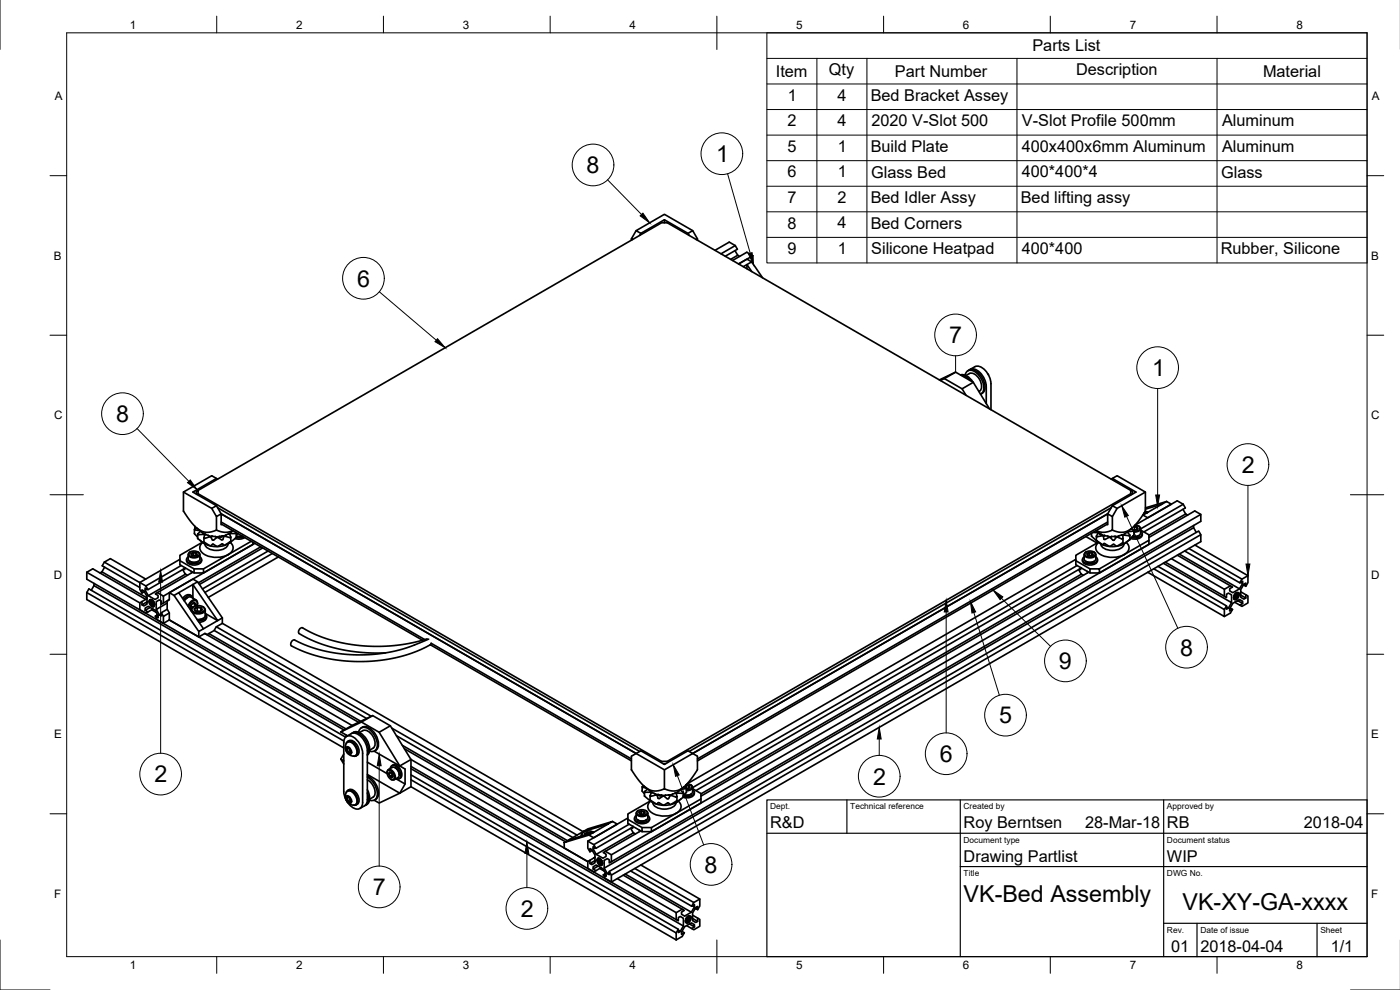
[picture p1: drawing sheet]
<svg xmlns="http://www.w3.org/2000/svg" width="420mm" height="297mm" viewBox="0 0 420 297" stroke-linecap="round" stroke-linejoin="round" font-family="sans-serif">
<!-- layer: Visible -->
<g fill="none" stroke="#000" stroke-width=".5">
<path d="M189.5 71.7v.4M190.9 69.2l-1.4 2.5 .3 .2M192.3 70l-.3 .6M199.4 66.8v-.9l7.1 4.1M199.4 65.9l-7.1 4.1-1.4-.8 8.5-4.9 8.5 4.9M206.8 70.6l-.3-.6 1.4-.8 1.4 2.5M209 71.9l.3-.2v.4M220.6 75.2l.8 1.4M220.7 73.7l-1.8-1.1-4.3 2.5M220.7 73.7l.6 1.1-3.6 2.1M220.7 73.7l-4.3 2.5M221.4 76.6l.6 .3"/>
<path d="M221.4 76.6l-2.1 1.2M225.9 76.7l-4.2 2.5 2.5-1.5 1.4 .9M225.9 76.7l-.1 2.2M225.9 76.7l-1.8-1-4.2 2.5M223.1 80l1.1-.6v1.2M225.6 81.5l-1.4-2.1 1.4-.8 3.3 4.8M281.9 114l4.9-2.3 5.3 3 4.9 8M282.2 114.2l1.2-.6 5.3 3.1 1.2 1.9M286.8 111.7l-3.4 1.9M288.3 112.5a3.4 3.4 0 0 1 3.7 2.2M288.4 112.6l1.4 .4 1.4 1.2M289.7 112.5a1.71 1.71 0 0 1 1.1-1.4 1.71 1.71 0 0 1 1.8 .5 5.5 5.5 0 0 1 2.3 6.1l-.6 .6"/>
<path d="M289.9 112.7a2.49 2.49 0 0 1 4.1 1.1 2.46 2.46 0 0 1-.2 3.7M290.4 111.3a2.85 2.85 0 0 1 4 1.4 4.5 4.5 0 0 1 .8 5l-.8 .5M291 111a3.2 3.2 0 0 1 4 1.9l.9 2.4 .1 5.8M291.2 110.8a3 3 0 0 1 4.9 .8l.7 1.1 .6 1.8v8.4M292.1 114.7l-3.4 2M296.5 112.2l.2 .3M55.1 153.4h.1M55.1 147.6v5.8M55.1 153.4l2.7 3.8 2.3 1.9 1 .5 1.2 .1 2.7-.6M58.4 158.8v1.3l.9 1.1M58.5 158.5v.2M58.5 158.5h.1"/>
<path d="M58.5 157.9v.6M59.1 158.5l-.7 .4 1.7 .4M59.1 158.5l1.7 1.4M59.2 148.4l.2-.3 139.1 80.3M59.4 147.1l139.1-80.3h1.8l139.6 80.6v.9M59.4 148.1v-1l-.5 .3v.9M60.1 159.3l-.8 1 2 .1-.1 1M60.8 159.9h.1M60.9 159.9l.8 .4M63.5 152.5l1.5 2.5 1.4-.8v3.2l.2-.1M65 151.7l1.4 2.5 133 76.8 8.5-4.9-1.4-.8-7.1 4-7.1-4-2.8 1.6v4.1M65 143.6l-7.1 4 7.1 4.1-1.5 .8-8.4-4.9 8.4-4.9 1.8 1.1"/>
<path d="M65 155v4.1M65 159.1l2.6 .6 2.2-.5M65.3 152.3l126.7 73.2M66.4 156.6l61.1 35.3M66.4 157.2l60.4 34.9M69.9 159.2l-1.2 1M70.7 159.7l.2 .2-.1 .2h-1.8l.2 1.2-1.9-.4-.4 1h-.5M70.9 160v1.2l-2 1.7 .3-.4M328 159.7l1.5 .2-.4 .9M328.9 159.2l.8 .7M329.7 159.9l1.3 .7 1.5 .4M329.7 159.9l.1 .1"/>
<path d="M329.8 159.9h.1M332.2 157.3l.2 .1v-3.2l1.4 .8v4.1l-2.6 .6-2.2-.5M332.4 156.6l-123.1 71.1M332.4 157.2l-123.1 71.1M333.5 152.3l-126.7 73.2M333.8 155l1.5-2.5-1.5-.8-1.4 2.5-124.5 71.9 1.4 .8v4.1l-2.2 3.1-1.8 2-1.8 1-1.8 .2-2.3-.6M333.8 151.7l7.1-4.1-7.1-4 1.5-.9 8.4 4.9-8.4 4.9M333.8 143.6l-.3 .2M333.9 159.1h-.1M339.4 147.1v1l.2 .3M339.4 148.1l-139.1 80.3 .1 .4M339.4 158.7l.9 .6-1.9 .3 .6 1.1-1.9-.1-.2 1.1-1.7-.6-1 1-1.2-.9-1.6 .7-.4-1.1-1.6 .2-.3-.2"/>
<path d="M339.7 158.5l-2.1 1.6-1.1 .5M340.4 158.9l-.1 1.6-1.2 1.2M340.4 158.9l.3 .1M340.4 157.8v1.1M340.5 158.9h-.1M341.2 158.1l-.1 .7 .3-.2M341.2 158.1l.2 .5M341.2 158.1l-.7-.1 .7 .1 .2 .5M341.4 158.6l-1 .4M341.7 157.8a.9 .9 0 0 1 .6 1.1 .9 .9 0 0 1-1.1 .7h-.9M342.3 158.6v1.4a1.86 1.86 0 0 1-2.4 .9M342.3 159l2.5 1.5v1.6"/>
<path d="M342.3 159.3a1.1 1.1 0 0 1 .4 1.3 1.1 1.1 0 0 1-1.2 .7h-2M343.3 154.1l1.2-.4-1.6 .9M343.4 153.8l.3 .1M343.7 153.9v.1M343.7 154h-.4M343.7 153.4l.7 .3M343.7 147.6v5.8l-2.7 3.8-1.6 1.5-1.7 .9-1.8 .1-2-.6M344.2 153.6l.2 .1M348.7 151.3l-4.3 2.4M350.1 150.5l-1.4 .8-5 1.5M350.1 150.5l1.4 .8-7 4.1-1.5-.9M350.1 150.5l-6.4 1.9"/>
<path d="M355 152.8l.8 1.4M355.1 151.3l-1.8-1-12.7 7.3h.5a.87 .87 0 0 1 1 .8 .87 .87 0 0 1-1 .9l-.8 .1M355.1 151.3l.6 1.1-12.4 7.2M355.1 151.3l-12.8 7.4M355.8 154.2l.6 .3M355.8 154.2l-11 6.4M358.2 157.7v.6M359 159.7l-.8-1.4-176.9 102.2v-2.3l1-.6 .5 .3v1l177.6-102.5v-2.1l-176.9 102.2-1.8-1.1M360.4 154.3l-1.8-1-13.8 7.9M26 171.7l1.8-1 15.9 9.1M26 171.7l16 9.2M26 171.7v2.1l77.8 44.9"/>
<path d="M26 177.8v2.1l77.2 44.5M26 177.8l.7-1.1 77 44.5M26 177.8l77.2 44.5M28.2 175.7l-.8 1.4M28.2 175v.7M28.2 175.7l75.1 43.3M30.6 171.6l13.5 7.8M30.6 171.6l-.6 .3M31.3 168.7l1.8-1.1 10.6 6.1M31.3 168.7l12.5 7.1M31.3 168.7l-.6 1.1 11.3 6.5M31.4 170.2l-.8 1.4"/>
<path d="M42.6 178v-1l.6 .3 .9 1.6v2.4l-.9 .5-.6-.3 1.5-.9M43.6 177.1l.9 1.6M43.8 175.8l.6 1.1M44.1 179.6l-1.5 .9v1M45 180h.5l.6 .5 .3 .8-.4 .5-.8-.7-.1-1.1 .1-.1-.2 .6 .3 .7 .5 .5h.4M45 180h.6l.7 .9a.88 .88 0 0 1-.4 1.2l-.8-.6-.3-1M45 180l-.2 .5M47.2 177.8l-.6 .4 .8 .5v.6l-.9 .6-2-1.2M47.2 177.8l1.8 1.1M49 178.9v2M50.8 179.9l-2.4 1.4v-1l-.6-.3-.9 .5v2.4M50.8 177.8l1.4 .9"/>
<path d="M52.2 178.7l1.4-.9 7.5 10.9-1.4 .8zM53.6 177.8l4.3-2.4v4.1M54 167.8l-12 7v2.1l.6 1.1 .7-.5M54.4 169.7l-10.6 6.1M54.8 170.9l.8 1.3 .7 .4M55.4 170.5l-11 6.4-.8-.5v.7l.5-.3M55.5 170.3l-.1 .6-.3-.2M55.7 172.3l-11.2 6.4M56 167.9a2.02 2.02 0 0 0 2.8 1.6l.6-.1a1.36 1.36 0 0 0 1.1-1.5M56.3 179.3l-1 .9M56.5 166.4v1.3a2.02 2.02 0 0 0 3.5 0v-1.3M56.5 167a1.08 1.08 0 0 0-.4 1.3 1.08 1.08 0 0 0 1.1 .7 2.44 2.44 0 0 0 3.3-1.2l-.5-.8"/>
<path d="M56.8 165.8a2.05 2.05 0 0 1 3 .3 1.76 1.76 0 0 1-3 .5zM57 168.4l1.5 .4 1-.4M57.1 165.6l-.1 .1a.76 .76 0 0 0-.5 .7 .76 .76 0 0 0 .5 .7l1.5 .3a1.06 1.06 0 0 0 1.1-.3 1.06 1.06 0 0 0 .2-1.2l-.4-.3M57.4 166.1l.2 .5M57.4 178.8a1.71 1.71 0 0 0-2.6 .7M57.4 171.4l.1 .5M57.8 171.7l-10.6 6.1M57.9 179.5a1.35 1.35 0 0 0-1.3-.9 1.35 1.35 0 0 0-1.2 .9l-.3 .4M57.9 175.4l1.4-.8 7.4 10.8-1.4 .8zM58 166.7h.4M58 165.7l-.6 .4M58 165.7l.9 .2 .2 .5-.3 .2"/>
<path d="M58 165.7v1M58 165.7l.9 .2M58.2 170.7v1.2h2.9v-1.2M58.9 165.9v.7M58.9 165.9l.1 .1a.81 .81 0 0 1-.5 .8 .81 .81 0 0 1-.9-.2M59.3 174.6l-1.4-.9-7.1 4.1v2.2l-.6 .3v2.5l.6 1.1M59.3 161.5h.1M59.3 160.3v1.2M59.3 161.6l2 1.5-.1-.4 2 1.1 .6-.5 1.4 .6 1.6-.7 .5 .4 1.9-1.1M59.9 162a7.4 7.4 0 0 0 9.4 .6M60.8 162.7l-6.8 3.9v2.9l4.2 2.4M60.8 162.7a2.17 2.17 0 0 0-.7 2.3 2.17 2.17 0 0 0 1.7 1.6 7.9 7.9 0 0 0 6.7-.2"/>
<path d="M61.2 161.4v1.3M61.2 161.4l.4 .1 1.5-.5 .8 1.1 1.4-.9 1.1 .7M61.5 163.2a3.5 3.5 0 0 0 4.2 1.9l.8-.1a2.47 2.47 0 0 0 2-1.8M61.8 160.4l-.2-.1 1 .4M62.6 160.7h.1M62.6 160.7l1 .3M63.6 160.9l2.2 .1M63.6 160.9v.1M63.7 160.9h-.1M65.8 161h.1M66.6 160.8a.48 .48 0 0 1-.3 .4 .48 .48 0 0 1-.5-.1v-.1M66.8 160.8h-.1"/>
<path d="M66.9 160.8l-.1 .1M66.9 160.8h.1M66.9 160.8l-1.1 .2M68.5 166.4l-7.4 4.3h-2.9l-4.2-2.5M68.6 160.2l.2-.1-2 .8M68.6 160.2h-.1M69.1 162.7a2.07 2.07 0 0 1 .8 2.1 2.07 2.07 0 0 1-1.4 1.6M69.3 161.2v1.3M71.4 160.1l-.5 .5M72.6 160.8l-1.7 .1M73.1 161.1l-.8 .3-1.5-.1M73.4 161.3l-1.3 .5-1.6-.2"/>
<path d="M75.4 162.4l-6.9 4M75.9 162.7v.6l-14.8 8.6M76.5 163l-27.5 15.9M78.3 164.1l-18.8 10.8M78.8 164.4l-18.9 11M80.5 165.3l-19.7 11.4M81.7 166.1l-20.2 11.7M83.5 167.1l-21 12.1M322.9 167.8l-116.7 67.4h.4a.85 .85 0 0 1 1.1 .8 .85 .85 0 0 1-.9 .9l-.8 .1M322.9 168.2v1.3l4.2 2.4M323.3 169.7l-115.4 66.6M323.7 170.9l.8 1.3 .6 .4"/>
<path d="M324.3 170.5l-115.5 66.7M324.4 170.3h-.1M324.4 170.3l-.1 .6-.3-.2M324.6 172.3l-114.2 65.9M324.9 167.9a2.02 2.02 0 0 0 2.8 1.6l.6-.1a1.36 1.36 0 0 0 1.1-1.5M325.4 166.4v1.3a2.02 2.02 0 0 0 3.5 0v-1.3M325.4 167a1.08 1.08 0 0 0-.4 1.3 1.08 1.08 0 0 0 1.1 .7 2.44 2.44 0 0 0 3.3-1.2l-.5-.8M325.7 165.8a2.05 2.05 0 0 1 3 .3 1.76 1.76 0 0 1-3 .5zM325.9 168.4l1.5 .4 1-.4M325.9 161l3.3 1.9M326 165.6l-.1 .1a.76 .76 0 0 0-.5 .7 .76 .76 0 0 0 .5 .7l1.5 .3a1.06 1.06 0 0 0 1.1-.3 1.06 1.06 0 0 0 .2-1.2l-.5-.3M326.3 171.4l.1 .5"/>
<path d="M326.7 171.7l-116.3 67.2M326.8 166.7h.5M326.9 165.7v1M326.9 165.7l-.6 .4 .2 .5M326.9 165.7l.8 .2M327.6 160.8h.1M327.6 160v.8M327.6 160.8l1.5 1.4M327.7 165.9l.3 .5M327.7 165.9v.7M328 166.4l-.7 .3-.8-.1M328 166.4l-.3 .2"/>
<path d="M328 166.4l-.3-.5-.8-.2-.6 .4 .2 .5M329 160.9v1.3M329.1 162.2l1.9 1.3 .4-.4M329.6 162.7l-6.7 3.9v1.6l4.2 2.5M329.7 162.7a2.17 2.17 0 0 0-.8 2.3 2.17 2.17 0 0 0 1.8 1.6 7.9 7.9 0 0 0 6.7-.2M330 160.1l.2 .3h.5M330.3 163.2a3.5 3.5 0 0 0 4.3 1.9l.8-.1a2.47 2.47 0 0 0 1.9-1.8M331.5 160.7h.2M332.5 161h.1M332.5 161l1.1 .1M333.6 161h.1M334.7 160.9h-.1"/>
<path d="M336.7 160.5l-1.5 .5h-1.6M337 161.6v1.3M337.4 166.4l-7.5 4.3h-2.8v1.2h2.8v-1.2M337.4 166.4l7.4-4.3v1.2l-14.9 8.6M338 162.7a2.07 2.07 0 0 1 .8 2.1 2.07 2.07 0 0 1-1.4 1.6M339 161.9l-1.9 1.4-.1-.4h-.2l-1.6 .9-1.1-.5-1.1 .6-1.6-.8M339 161.9a7.4 7.4 0 0 1-9.6 .6l-.3-.3M339 161.9h.1M339.1 161.9h-.1M339.1 161.9h.1M339.1 160.6v1.3M341.7 160.7l-.7 .3-1.1-.1"/>
<path d="M341.8 160.7h-.1M342.8 160.1a2.14 2.14 0 0 1-3.1 1.6l-.4-.2M344.5 171.7l23 13.3v-2.1M346.3 170.7l21.2 12.2 .6-1.1M347.5 169.9l20.6 11.9v1l.6-.4M349.1 169l20.5 11.8v-2.3l-.9-.6-.6 .4v1l-.6-.4M349.7 168.7l17.8 10.2v-2.1M351.5 167.6l16 9.2 1.8-1M353.3 166.6l16.6 9.5-.9 .5v.7l1 .5 2-1.1M353.9 166.2l18.1 10.5 .9-1.6M355.5 165.3l16.6 9.6 .6-1.1M356.8 164.6l15.9 9.2 1.8-1.1"/>
<path d="M358.6 163.5l15.9 9.2v2.1l-.6 1.1M360.4 160.4l-.7-1.1-176.9 102.2v.9l-.5-.3 .5-.3M370.5 178.5l-.3 .8M370.7 178.2l-.3 .5M370.7 178.2l-.4 .7M371 177.9l-.2 .8-.6 .6 .8-1.4M371.1 177.9l-.2 .8-.7 .6M371.3 177.9l-.2 1-.9 .6 .9-.6 .2-1M371.3 178l-.3 .8-.5 .6M371.4 177.9l.2 .4-.2 .6-.5 .6-.6 .2h.2l.8-.6 .3-1-.5-.2-.6 .7M371.6 178.2l-.3 .8-.6 .6M371.8 178l-.2 1.1-.9 .8"/>
<path d="M371.8 178l-.6-.2-.7 .8M371.8 178v.9l-.6 .8-.7 .2-.3-.6M372.4 174.7l.5 .4v-.7l-.8 .5M372.4 177.6l2.1 1.2v2.1l-1.8 1-.6-.3M373.2 175.5l.7 .4v-1l-.6 .4-.9 1.6v2.3l.9 .6 .6-.4M373.9 178.4v1l-1.5-.9M42.6 180.5l-.6 .4v2l1.8 1.1 2.1-1.3M43.6 183.1v-.6l.9-.6 2 1.2 .9 1.6v.7l-.8-.5 .7-.4M44.8 180.4l.5 1.2 .9 .4M45 180.3l.3 .8 .5 .6M45.1 182.2l-1.5 .9 .8 .5M45.3 180.1l.3 .8 .5 .6"/>
<path d="M45.5 183l1.4 .7M45.6 180l.2 .8 .6 .6M45.9 180.3l.4 .7M46 180.4l.3 .5M46.3 181.6l-.7-.6-.3-1 .2 1 .8 .6M46.6 184.9l.6 1.1 1.8 1 1.8-1M48.4 183.8v1l-.6-.3 .6-.4M50.2 181l-3.3 1.9 .9 1.6M50.2 182.8l-1.8 1 .6 1.1M50.5 180.1h.1M50.8 186l8.9 5.1 1.8-1.1 .6 .4 2.2-1.2 .6-1.1 1.8-1.1M50.8 183.9l-1.8 1v2.1"/>
<path d="M50.8 183.9v2.1M50.8 186l54.8 31.7M57.1 182.4l.3 .4M57.1 182.4l.3 .5M57.3 181.9l.5 .3M57.4 183v.2M57.4 181.4l-.2 .6M57.8 182.3a2.52 2.52 0 0 1 3.6 .3 1.71 1.71 0 0 1-2.4 1.3 1.1 1.1 0 0 1-1.1-.4 1.1 1.1 0 0 1-.1-1.2zM57.9 181l.4-.1 .4 .6M57.9 181l.8 .5M58.1 182a1.03 1.03 0 0 0-.7 1.2 1.03 1.03 0 0 0 1 .8l1.6 .2a1.15 1.15 0 0 0 1.4-.7 1.15 1.15 0 0 0-.4-1.4l-.2-.1M58.4 182.6l.3 .7"/>
<path d="M58.7 181.5l-.2 .4M58.7 181.5v.3M58.7 181.5a.7 .7 0 0 0-.7-.6 .7 .7 0 0 0-.7 .7l-.2 .8M58.8 180l-1.7-.9-1.1 .4-.7 .8M59.1 183.4l.6 .1M59.2 182.2l-.8 .4M59.2 182.2l1.1 .1 .3 .7-.4 .3M59.2 182.2v1.2M59.2 182.2l1.1 .1M59.2 181.7a1.02 1.02 0 0 0-.4-1.5 1.02 1.02 0 0 0-1.4 .6l-.8 1.4M59.3 181.2a1.05 1.05 0 0 0-.7-1.3 1.05 1.05 0 0 0-1.3 .6l-.9 1.4M59.4 186.3a2.04 2.04 0 0 0 2.6-1.6l-.4-.6 3.7 2.1-4.2 2.5"/>
<path d="M59.7 189.5v1.6M60.3 182.3v1M60.3 182.3a.7 .7 0 0 1 .1 1 .7 .7 0 0 1-.9 .2l-.8-.2M61 185.5l-1.8 .4M61.5 190.1l46.1 26.6M61.6 183v1.7a2.03 2.03 0 0 1-2.4 1.2M61.6 190.1v.1M62 184.8a1.81 1.81 0 0 1-2.3 1.9M62.7 190.1l45.6 26.3M64.3 189.2l45.7 26.4M64.9 188.1l46.5 26.8M66.7 187l108.3 62.5"/>
<path d="M66.7 185.4v1.6M128.2 191.7l-4.3 1.1-4.9 .8-4.8 .3-5.1-.1-4.7-.6-4.7-1-4.1-1.4-3.9-1.9a1.14 1.14 0 0 0-1.2-.5 1.14 1.14 0 0 0-.9 .9 1.34 1.34 0 0 0 1.1 1.4l5.1 2.3 6.3 1.8 6.5 1 7.1 .1M128.6 191.8l-5.5 2.2-4 1.2-5 .9-5.1 .4-5.5-.2-5.1-.7-4.9-1.4-4.2-1.7a1.11 1.11 0 0 0-1.2-.4 1.11 1.11 0 0 0-.8 .9 1.12 1.12 0 0 0 1 1.2l4.7 2 5 1.3 5.4 .8 5.7 .2 5.5-.4 5.3-1 5.1-1.6 4.1-2.1M129.1 193.4l60.4 34.9M129.4 193l60.1 34.7M129.4 193l-.3 .4M369.2 182.4l.7 .4-.6 1.1-1.8 1.1M369.6 180.8l-.9 1.6-.6-.3M370.6 180.7l1.5 .9 .8-.5M371.4 180.2l1.5 .9v-.7l-.9-.5-2 1.1-1 1.7v.6l.9-.5M102.3 219.6l6.2-3 5.3 3.1 6.2 10.1 3.3-1.9M102.3 219.6l2 1.2"/>
<path d="M105.6 217.7l6.2-3 5.3 3.1 6.2 10.1M105.6 217.7l-3.3 1.9M105.8 219.9a2.37 2.37 0 0 1 3.2 .7 5.2 5.2 0 0 1 1.6 5.6l-.4 .4M107.6 219.7a1.7 1.7 0 0 1 1.2-1.5 1.7 1.7 0 0 1 1.8 .5 5.8 5.8 0 0 1 2.5 5.8 1.53 1.53 0 0 1-2.2 .9M107.9 219.8a2.49 2.49 0 0 1 4 1.2 2.49 2.49 0 0 1-1 4.1M108.4 218.4a2.85 2.85 0 0 1 3.9 1.4 4.5 4.5 0 0 1 .8 5l-.7 .5M111.8 214.7l-3.3 1.9M117.1 217.8l-3.3 1.9M117.6 218.5l55.6 32.1M102.3 227.8l.9 .5M102.3 227.8l.9 1.4M103.2 226.2l-.9 1.6"/>
<path d="M103.9 220.5v.5M103.9 237.8a1.25 1.25 0 0 1 1.1-.8 1.25 1.25 0 0 1 1.2 .7 2.9 2.9 0 0 1 .7 3.8l-.8 .1M103.9 223.1a1.25 1.25 0 0 1 1.1-.8 1.25 1.25 0 0 1 1.2 .7 2.9 2.9 0 0 1 .7 3.7l-.8 .2M104 220.9a3 3 0 0 1 4.9 .8l1 1.7 .3 1.8-.1 15.7a2.9 2.9 0 0 1-2.1 1.7M104 224.1a1.44 1.44 0 0 1 1.3 2.2 1.44 1.44 0 0 1-1.3-2.2zM104 238.8a1.44 1.44 0 0 1 1.3 2.2 1.44 1.44 0 0 1-1.3-2.2zM104 224.8l.7-.3-.4-.1-.3 .4 .3 .8M104 239.5l.7-.3-.4-.1-.3 .4 .3 .8M104 224.8l.1-.2a.81 .81 0 0 1 .9 .1 .81 .81 0 0 1 .3 .8M104 224.8l.3 .8M104 239.5l.1-.2a.81 .81 0 0 1 .9 .1 .81 .81 0 0 1 .3 .9M104 239.5l.3 .8"/>
<path d="M104.2 222.7a2.4 2.4 0 0 1 2.8 2.2 1.28 1.28 0 0 1-.2 1.7 1.28 1.28 0 0 1-1.7 0 2.59 2.59 0 0 1-.9-3.9zM104.2 237.4a2.4 2.4 0 0 1 2.8 2.2 1.28 1.28 0 0 1-.2 1.7 1.28 1.28 0 0 1-1.7 0 2.59 2.59 0 0 1-.9-3.9zM104.3 237.4a2.19 2.19 0 0 1 2.8 1.8l.1 .6a1.42 1.42 0 0 1-.5 1.7M104.3 225.6l.6 .4M104.4 237.2a1.7 1.7 0 0 1 2.5 .6l.6 1.2a1.7 1.7 0 0 1-.6 2.5M104.4 222.5a1.7 1.7 0 0 1 2.5 .6l.6 1.2a1.7 1.7 0 0 1-.6 2.5M104.4 222.6l-.1 .1M104.4 222.6a2.75 2.75 0 0 1 2.9 3l-.2 .8-.4 .4M104.8 224.6l.4 .8M104.8 239.3l.4 .8M105 225.2l-.7 .4M105 239.9l-.7 .4"/>
<path d="M105.3 225.5l-.4 .5M105.6 220a2.54 2.54 0 0 1 3.2 1 5.1 5.1 0 0 1 1.4 5.4M110.2 228.7l6 3.4M110.2 232.4l9.8 5.6M110.2 232.8a5.6 5.6 0 0 1 3.2 6.4l-1 .8M110.2 233.2a5.8 5.8 0 0 1 2.9 5.9 1.53 1.53 0 0 1-2.2 1M110.2 237a3.6 3.6 0 0 1-.1 4.4l-.3 .2M110.2 237.9l.4 1.5a2.15 2.15 0 0 1-1 2.2M110.2 234a4.1 4.1 0 0 1 2 5l-1.3 .8M112.3 225.4l9.3 5.3v4.5M116.2 231.9v-.2a.76 .76 0 0 1 .3-.8 .76 .76 0 0 1 .9 .1l1 1.2a1.06 1.06 0 0 1 .3 1.1 1.06 1.06 0 0 1-.9 .7l-.5-.2M116.4 231.2a1.76 1.76 0 0 1 1.9 2.3 .95 .95 0 0 1-.9 .4 .95 .95 0 0 1-.8-.7l-.4-1.3z"/>
<path d="M116.5 230.9l1.2-.6a2.02 2.02 0 0 1 1.8 3l-1.2 .7M116.7 232.2v-.3a.81 .81 0 0 1 .9 .1 .81 .81 0 0 1 .3 .9M116.7 232.2l.3 .8M117.1 230.6a1.08 1.08 0 0 1 .9-1 1.08 1.08 0 0 1 1.2 .6 2.44 2.44 0 0 1 .5 3.5l-.8-.1 2.7 1.6-1.6 2.8M117.3 231.8l-.6 .4M117.3 231.8l-.3-.1-.3 .5 .3 .8 .6 .3 .3-.4M117.6 229.7a2.02 2.02 0 0 1 2.8 1.7l.2 .5a1.36 1.36 0 0 1-.8 1.7M117.6 232.1l.2 .4M117.8 232.5l-.8 .5M117.9 232.9l-.3 .4-.6-.3M118.6 230.3l.8 .7 .4 1.5M119 220.7l52.9 30.6"/>
<path d="M120 238l-6.2 2.9-1.5-.8M120.7 223.6l49.6 28.6M121.4 224.7l48.3 27.9M123.3 232.5l80.3 46.3v1l.6-.3-.6-.4M123.3 227.9l53.1 30.6M123.3 230l79.6 45.9M123.3 230.6l81.8 47.2M123.3 234l79.6 45.9M123.3 236l79.6 46M123.3 227.9v8.1M123.3 236l-3.3 2M189.5 231h.1"/>
<path d="M189.5 231l2.7 3.8 2.2 1.9 1.1 .5 1.2 .1 2.7-.6M192.7 237.3h.1M192.7 236.1v1.2M192.7 237.3l.7 .9M193.1 235.7v.2M193.2 235.8l-.4 .4 1.2 .3M193.4 238.8h.1M193.4 237.6v1.2M193.4 238.8l2 1.7-.3-.4h.2M193.6 236.1l2.1 1.7M194.4 236.8l-1 .8 2 .3M195.1 238.8v1.3"/>
<path d="M195.1 238.7l.4 .2 1.6-.4 .6 1.1 1.5-.7 1.2 .8 .8-1 1.6 .4 .4-.1M195.4 237.9l-.3 .8M195.7 237.7l1.9 .8M195.7 237.7l.1 .1M195.7 237.8h.1M197.5 238.4v.1M198.6 238.6l-1.1-.2h.2a.48 .48 0 0 0 .4 .4 .48 .48 0 0 0 .4-.1h.1M198.6 238.6h.1M198.6 238.6v.1M198.6 238.6l1.1 .1M199 229.1h.8M199.4 231v5.7"/>
<path d="M199.7 238.7h.1M200.3 228.4h-1.8l-.1 .4M200.7 238.5h-.1M200.8 238.5l-.1 .1M200.8 238.5h.1M200.8 238.5l-1.1 .1M202.7 238l.1-.1-2.1 .7M202.7 238h-.2M203.2 239v1.3M204.2 236.9l.9 1-2.1 .1 .2 1M204.5 239.6a7.4 7.4 0 0 1-9.4 .6M205 239.2l-2 1.5 .1-.4-1.9 1.1-.7-.5-1.3 .7-1.5-.8-.6 .5-1.8-1.2"/>
<path d="M205 239.2h.1M205.1 237.9v1.3M205.2 236.1l-2.5 1.9M205.3 236.1l.6 .2M205.9 236.1l-.1 .2M205.9 235.5v.8M205.9 236.1h.1M205.9 235.6l.8 .1 .3 .5-.3 .3M205.9 235.6h.1M205.9 235.6l.8 .1M205.9 236.3l-.1 .3-1.5 .3M206 236.5v1.2l-.9 1.1"/>
<path d="M206.7 235.7v.7M206.7 235.7l.3 .5-1 .4h.3M207.2 235.4a.88 .88 0 0 1 .6 1.1 .88 .88 0 0 1-1 .7h-.8M207.9 236.2v1.4a1.97 1.97 0 0 1-2.6 .9l1.2 .1 .9-.3M207.9 236.7l2.5 1.4v1.6l-7.5 4.3M207.9 236.9a1 1 0 0 1 .4 1.1 1 1 0 0 1-.8 .8l-1.5 .2-.9-.1M208.4 237.7a2.07 2.07 0 0 1-3 1.6l-.4-.1M210.4 239.7v1.2l-14.9 8.6M103.9 240.1l-.5-1.3-.2-1.3v-14.7a1.85 1.85 0 0 1 1.2-2 1.85 1.85 0 0 1 2.2 .7l1.4 1.7 .8 2.1v15.4a1.77 1.77 0 0 1-.9 2 1.77 1.77 0 0 1-2.1-.5l-1.7-1.8M104.3 240.3l.6 .4M105.3 240.3l-.4 .4M169.3 252.8l1.4-.8 7.5-2.3-1.4 .9z"/>
<path d="M169.3 252.8v1.6M174.5 250.6v.3M175 249.5l1.4-.8 7.4-2.2-1.4 .8zM175.1 249.7a.94 .94 0 0 0-.6 1.1M175.2 249.6l-.2-.1-4.3 2.5M175.2 249.6l-.1 .1M176.3 249.8v.5M176.3 249.8l-.7 .3-.1 .5M176.3 249.8l1.1 .1M176.4 252.4v2.1l.6 1.1 .8-.4M176.4 252.4l1.8 1M177 258.1l-.6 .4v2.1l1.8 1 2.2-1.2"/>
<path d="M177 255.6v-1l.6 .3 1 1.7v2.3l-1 .5-.6-.3 1.6-.9M177.4 249.9v.1M177.4 250l-1.1-.2-.8 .4 .1 .3M177.9 249.6l.2 .1a2.58 2.58 0 0 0-3.4 .4l.1 .7M178 254.7l.9 1.6M178.2 257.4l.4-.2-1.6 .9v1M178.2 257.4v.1M178.2 253.4l.6 1.1M179.2 258l.5 1.3 .9 .3M179.4 257.6l.7 .1 .6 .8a.89 .89 0 0 1-.4 1.2l-.8-.6-.3-1M179.4 257.6l-.2 .5M179.5 257.9l.2 .8 .6 .6"/>
<path d="M179.5 259.9l-1.5 .8 .8 .5M179.6 257.5l-.2 .6 .3 .7 .4 .5 .5 .1 .2-.6-.3-.7-.5-.5h-.6M179.6 257.5l-.1 .6 .2 .7 .5 .5h.4M179.8 257.7l.2 .8 .6 .7M179.8 257.6l.2 1 .7 .6M180 257.6l.2 .9 .6 .5M180 257.7l.8 1.3-.5-.6zM180.4 257.9l.3 .7M180.4 258l.3 .5M181.7 255.4l-.7 .4 .9 .5v.7l-1 .5-2-1.2M182.4 247.3l-4.2 2.4M183.5 256.5v2.1"/>
<path d="M183.8 246.5l1.4 .8-7 4.1-1.4-.8M188.4 245.4l-12 7M188.8 247.3l-10.6 6.1M189.3 248.5l.7 1.3 .7 .4M189.9 248.2l-11.1 6.3-.8-.5v.7l.6-.3M189.9 248v.5l-.3-.2M190.1 249.9l-11.2 6.4M190.4 245.5a2.02 2.02 0 0 0 2.9 1.6l.5-.1a1.36 1.36 0 0 0 1.1-1.5M190.9 244v1.3a2.02 2.02 0 0 0 3.5 0v-1.3M190.9 244.7a1.08 1.08 0 0 0-.4 1.2 1.08 1.08 0 0 0 1.1 .7 2.44 2.44 0 0 0 3.3-1.2l-.5-.7M191.3 243.4a2.05 2.05 0 0 1 2.9 .3 1.76 1.76 0 0 1-2.9 .6zM191.4 246.1l1.5 .3 1-.3"/>
<path d="M191.6 243.2l-.2 .1a.76 .76 0 0 0-.5 .7 .76 .76 0 0 0 .5 .7l1.5 .3a1.06 1.06 0 0 0 1.2-.3 1.06 1.06 0 0 0 .1-1.2l-.4-.3M191.8 243.7l.3 .5M191.8 249l.1 .5M192.3 249.3l-10.6 6.1M192.3 259.5l17.7 10.3v2l-.6 1.1M192.4 244.3h.4M192.5 243.4l-.7 .3M192.5 243.4l.8 .1 .2 .5-.3 .2 .1-.7M192.5 243.4v.9M192.5 243.4l.8 .1M192.7 248.3v1.2h2.8v-1.2M193.3 243.5l.2 .1a.81 .81 0 0 1-.5 .8 .81 .81 0 0 1-.9-.2"/>
<path d="M195.2 240.3l-6.8 3.9v2.9l4.3 2.4M195.3 240.4a2.17 2.17 0 0 0-.8 2.2 2.17 2.17 0 0 0 1.7 1.6 7.9 7.9 0 0 0 6.7-.2M195.9 240.8a3.5 3.5 0 0 0 4.3 1.9l.7-.1a2.47 2.47 0 0 0 2-1.8M202.9 244l-7.4 4.3h-2.8l-4.3-2.4M203.6 240.4a2.07 2.07 0 0 1 .8 2 2.07 2.07 0 0 1-1.5 1.6M178 260.7v-.6l.9-.6 2 1.2 1 1.6v.7l-.9-.5 .8-.4M180 260.6l1.3 .8M181.3 260.5l1 1.6M182.8 261.5l.7 1.1 176.9-102.2v2.1l-176.9 102.1-1.8-1-.7-1.1M183.5 262.6v2M185.2 263.6l17.7 10.2M187.1 262.6l18.3 10.6-.9 .5v.6l1 .6 2-1.2"/>
<path d="M187.6 262.2l19.9 11.5M189.2 261.3l18.4 10.6M190.5 260.6l17.7 10.2M202.9 275.9l.7 .4v-1l.6-.3 .9 .5v2.3M202.9 273.8v2.1M202.9 279.9v2.1M203.6 278.8l-.7 1.1M204.7 279.4l.7 .5-.7 1.1-1.8 1M204.7 272.8l-1.8 1M205.1 277.8l-.9 1.7M205.9 275.6l-.2 .7M206.1 277.7l1.5 .9 .8-.5"/>
<path d="M206.1 275.3l-.3 .5M206.2 275.2l-.4 .7M206.5 274.9l-.2 .8-.6 .6 .8-1.3M206.5 274.9l-.2 .8-.6 .6M206.7 274.9l-.1 1-.9 .6 .9-.6zM206.8 275.1l-.3 .7-.6 .7M206.9 277.2l1.5 .9v-.7l-.9-.5-2 1.2-1 1.6v.7l.9-.5M206.9 274.9l.2 .4-.2 .6-.5 .7-.6 .1h.2l.9-.6 .2-1-.5-.2-.7 .7M207.1 275.2l-.3 .8-.6 .6M207.3 275v1l-.6 .7-.7 .2-.3-.6M207.3 275l-.2 1.2-.9 .8M207.3 275l-.6-.2-.8 .8"/>
<path d="M207.8 271.7l.6 .4v-.7l-.8 .5M207.9 274.6l2.1 1.2v2.1l-1.8 1.1-.6-.4M208.2 270.8l-.6 1.1M208.4 272.1l-.9 1.6M208.7 272.5l.7 .4v-.9l-.6 .3-.9 1.6v2.3l.9 .6 .6-.3M209.4 275.5v1l-1.5-.9M210 269.8l-1.8 1"/>
</g>
<!-- layer: Border -->
<g fill="none" stroke="#000" stroke-width=".3">
<path d="M0 -.1v15M20 9.9h390.3v277.1h-390.3zM65 4.8v5.1M115.1 4.8v5.1M165.1 4.8v5.1M215.1 4.8v10.1M265.2 4.8v5.1M315.2 4.8v5.1M365.2 4.8v5.1M15 52.7h5M410.3 52.7h5M15 100.6h5"/>
<path d="M410.3 100.6h5M15 148.4h10M405.3 148.4h10M15 196.3h5M410.3 196.3h5M15 244.2h5M410.3 244.2h5M0 282v15h15M65 287v5M115.1 287v5M165.1 287v5M215.1 282v10"/>
<path d="M265.2 287v5M315.2 287v5M365.2 287v5M405.3 297h14.9"/>
</g>
<!-- layer: TitleBlock -->
<path d="M230.2 240h180.1v47h-180.1zM230.2 250h180.1M254.2 240v10M288.2 240v47M349.2 240v47M288.2 260h122.1M349.2 277h61.1M359.2 277v10M395.3 277v10" fill="none" stroke="#000" stroke-width=".35"/>
<!-- layer: BOM -->
<g fill="none" stroke="#000" stroke-width=".3">
<path d="M230.2 9.9h180.1v69h-180.1zM230.2 17.5h180.1M245.2 17.5v61.4M260.2 17.5v61.4M305.2 17.5v61.4M365.2 17.5v61.4M230.2 25.2h180.1M230.2 32.9h180.1M182.4 54l10.1 10.4M218.4 52.1l6.8 23.9M230.2 40.5h180.1M230.2 48.2h180.1"/>
<path d="M230.2 55.9h180.1M230.2 63.6h180.1M230.2 71.2h180.1M113.8 87.5l17.1 14.6M286.8 106.7v5M347.4 116.6v31.9M41.1 128.6l15.6 15.8M338.1 154.9l15.4 33.6M374.5 145.6v23.6M48.2 174.7v51.3M300.6 179.5l14.7 14.4M284 183.6v36.3"/>
<path d="M292.3 183.8l7.6 24.8M113.8 229.8v30.1M203.3 232.7l7.9 20.8M263.9 221.7v4.9M158.1 256.1v10.2"/>
<circle cx="178" cy="49.5" r="6.3"/>
<circle cx="216.6" cy="46.1" r="6.3"/>
<circle cx="109.1" cy="83.5" r="6.3"/>
<circle cx="286.8" cy="100.5" r="6.3"/>
<circle cx="347.4" cy="110.3" r="6.3"/>
<circle cx="36.8" cy="124.1" r="6.3"/>
<circle cx="374.5" cy="139.4" r="6.3"/>
<circle cx="319.7" cy="198.3" r="6.3"/>
<circle cx="356.1" cy="194.2" r="6.3"/>
<circle cx="301.8" cy="214.6" r="6.3"/>
<circle cx="48.2" cy="232.3" r="6.3"/>
<circle cx="263.9" cy="232.9" r="6.3"/>
<circle cx="284" cy="226.2" r="6.3"/>
<circle cx="213.4" cy="259.4" r="6.3"/>
<circle cx="113.8" cy="266.1" r="6.3"/>
<circle cx="158.1" cy="272.6" r="6.3"/>
</g>
<g fill="#000" stroke="#000" stroke-width=".3">
<path d="M192.1 64.8l.8-.9 2.1 3zM224.6 76.1l1.1-.3 .4 3.5zM131.3 101.6l2.3 2.7-3.1-1.8zM56.3 144.8l.8-.8 2 2.9zM336.6 151.7l2 3-1 .5zM346.8 148.5h1.2l-.6 3.5zM48.2 171.2l.6 3.5h-1.2zM298 177.1l3 2-.9 .8zM373.9 169.2h1.2l-.6 3.5zM284 180.1l.5 3.5h-1.1zM291.2 180.4l1.6 3.2-1.1 .3zM113.8 226.3l.6 3.5h-1.2z"/>
<path d="M202 229.5l1.8 3-1.1 .4zM263.9 218.2l.6 3.5h-1.2zM158.1 252.6l.6 3.5h-1.2z"/>
</g>
<g font-size="7">
<text x="176" y="52">8</text>
<text x="215" y="48.6">1</text>
<text x="107.2" y="86">6</text>
<text x="284.8" y="103">7</text>
<text x="345.7" y="112.8">1</text>
<text x="34.8" y="126.6">8</text>
<text x="372.7" y="141.9">2</text>
<text x="354.2" y="196.7">8</text>
<text x="317.8" y="200.8">9</text>
<text x="299.8" y="217.1">5</text>
<text x="282" y="228.7">6</text>
<text x="46.3" y="234.8">2</text>
<text x="262" y="235.4">2</text>
<text x="211.5" y="261.9">8</text>
<text x="111.9" y="268.6">7</text>
<text x="156.3" y="275.1">2</text>
<text x="289.2" y="270.5">VK-Bed Assembly</text>
<text x="354.9" y="272.9">VK-XY-GA-xxxx</text>
</g>
<g font-size="4.9">
<text x="309.8" y="15.4">Parts List</text>
<text x="232.8" y="23.1">Item</text>
<text x="248.8" y="22.6">Qty</text>
<text x="268.6" y="23.1">Part Number</text>
<text x="323" y="22.6">Description</text>
<text x="379" y="23.1">Material</text>
<text x="236.5" y="30.2">1</text>
<text x="251.4" y="30.2">4</text>
<text x="261.3" y="30.2">Bed Bracket Assey</text>
<text x="236.4" y="37.9">2</text>
<text x="251.4" y="37.9">4</text>
<text x="261.5" y="37.9">2020 V-Slot 500</text>
<text x="306.7" y="37.9">V-Slot Profile 500mm</text>
<text x="366.7" y="37.9">Aluminum</text>
<text x="236.3" y="45.5">5</text>
<text x="251.5" y="45.6">1</text>
<text x="261.3" y="45.5">Build Plate</text>
<text x="306.6" y="45.6">400x400x6mm Aluminum</text>
<text x="366.7" y="45.5">Aluminum</text>
<text x="236.3" y="53.2">6</text>
<text x="251.5" y="53.2">1</text>
<text x="261.4" y="53.3">Glass Bed</text>
<text x="306.6" y="53.2">400*400*4</text>
<text x="366.5" y="53.3">Glass</text>
<text x="236.3" y="60.9">7</text>
<text x="251.4" y="60.9">2</text>
<text x="261.3" y="60.9">Bed Idler Assy</text>
<text x="306.3" y="60.9">Bed lifting assy</text>
<text x="236.3" y="68.6">8</text>
<text x="251.4" y="68.6">4</text>
<text x="261.3" y="68.6">Bed Corners</text>
<text x="236.3" y="76.2">9</text>
<text x="251.5" y="76.2">1</text>
<text x="261.5" y="76.3">Silicone Heatpad</text>
<text x="306.6" y="76.2">400*400</text>
<text x="366.4" y="76.3">Rubber, Silicone</text>
<text x="231.2" y="248.5">R&amp;D</text>
<text x="289.2" y="248.5">Roy Berntsen</text>
<text x="325.7" y="248.5">28-Mar-18</text>
<text x="350.2" y="248.5">RB</text>
<text x="391.3" y="248.5">2018-04</text>
<text x="289.2" y="258.5">Drawing Partlist</text>
<text x="350.2" y="258.5">WIP</text>
<text x="351.5" y="285.7">01</text>
<text x="360.2" y="285.5">2018-04-04</text>
<text x="399.4" y="285.7">1/1</text>
</g>
<g font-size="3.5">
<text x="39" y="8.6">1</text>
<text x="88.9" y="8.6">2</text>
<text x="138.9" y="8.6">3</text>
<text x="188.9" y="8.6">4</text>
<text x="239" y="8.6">5</text>
<text x="288.9" y="8.6">6</text>
<text x="339" y="8.6">7</text>
<text x="389.1" y="8.6">8</text>
<text x="16.4" y="30">A</text>
<text x="411.7" y="30">A</text>
<text x="16.2" y="77.9">B</text>
<text x="411.5" y="77.9">B</text>
<text x="16.3" y="125.8">C</text>
<text x="411.5" y="125.8">C</text>
<text x="16.2" y="173.6">D</text>
<text x="411.5" y="173.6">D</text>
<text x="16.3" y="221.5">E</text>
<text x="411.5" y="221.5">E</text>
<text x="16.3" y="269.4">F</text>
<text x="411.5" y="269.4">F</text>
<text x="39" y="290.8">1</text>
<text x="88.9" y="290.8">2</text>
<text x="138.9" y="290.8">3</text>
<text x="188.9" y="290.8">4</text>
<text x="239" y="290.8">5</text>
<text x="288.9" y="290.8">6</text>
<text x="339" y="290.8">7</text>
<text x="389.1" y="290.8">8</text>
</g>
<g font-size="2.5">
<text x="231.2" y="242.8">Dept.</text>
<text x="255.2" y="242.8">Technical reference</text>
<text x="289.2" y="242.8">Created by</text>
<text x="350.2" y="242.8">Approved by</text>
<text x="289.2" y="252.8">Document type</text>
<text x="350.2" y="252.8">Document status</text>
<text x="289.2" y="262.8">Title</text>
<text x="350.2" y="262.8">DWG No.</text>
<text x="350.2" y="279.8">Rev.</text>
<text x="360.2" y="279.8">Date of issue</text>
<text x="396.3" y="279.8">Sheet</text>
</g>
</svg>
